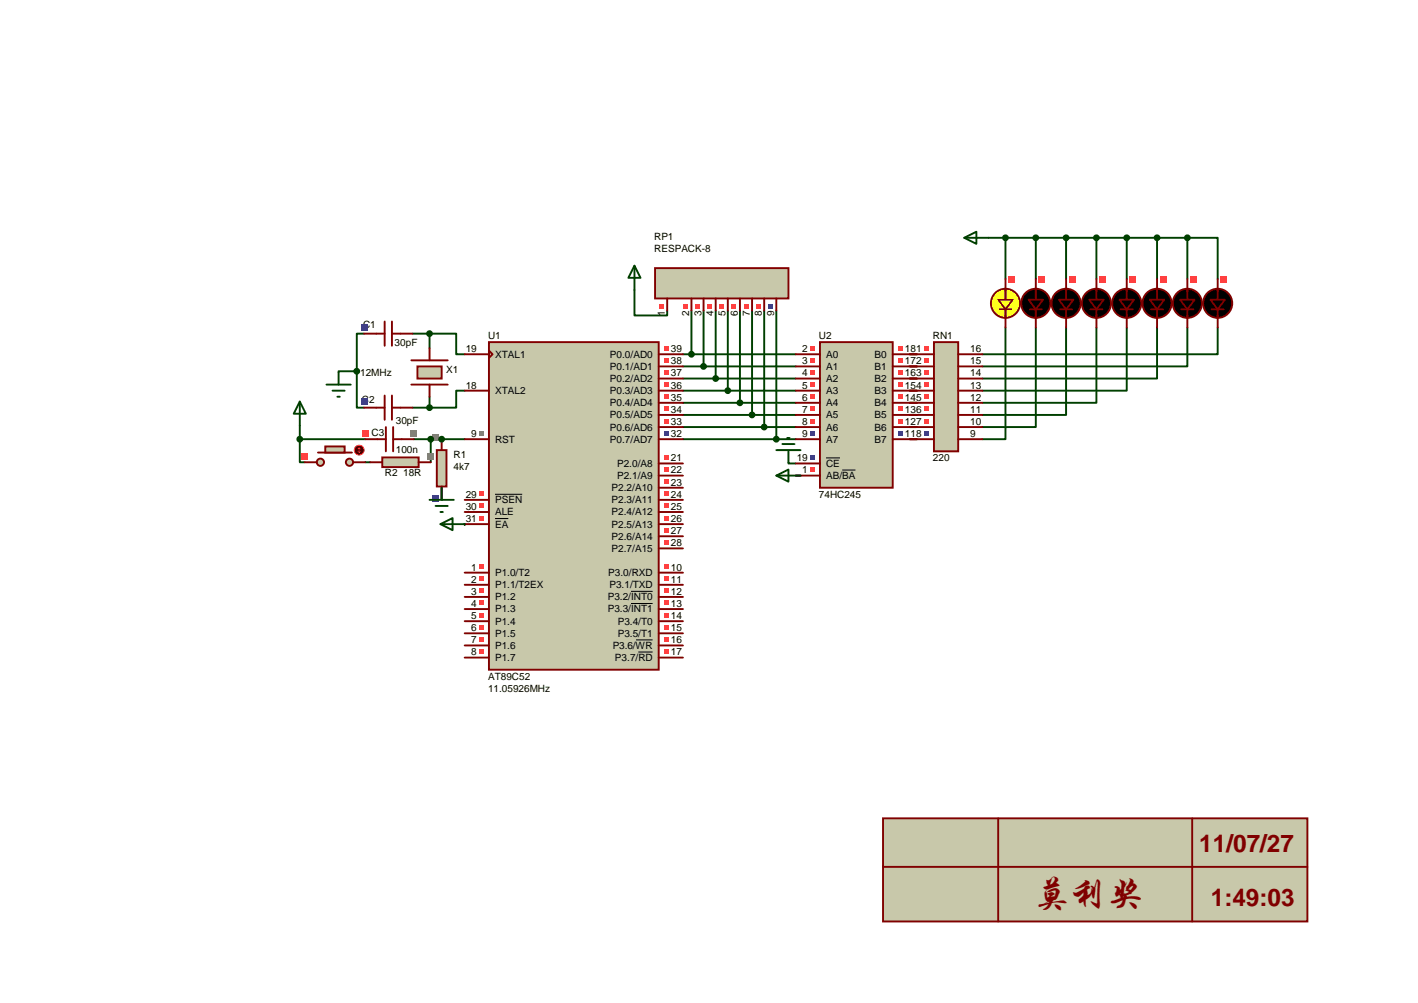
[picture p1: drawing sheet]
<svg xmlns="http://www.w3.org/2000/svg" width="297mm" height="210mm" viewBox="0 0 297 210" stroke-linecap="round" stroke-linejoin="round" font-family="sans-serif">
<g fill="none" stroke="#004000" stroke-width=".4">
<path d="M74.7 77.7v7.6h1.6M74.7 77.7h-3.8v.3M76.3 69.9h-1.6v7.8M86.4 69.8h3.6M90 69.8v3.1M90 69.9h5.6v4.3h1.7M190.6 74.2h1.5M190.6 76.7h1.5M190.6 79.2h1.5M76.5 96.8h1M86.4 85.3h3.6M90 83.1v2.2"/>
<path d="M97.3 81.8h-1.7v3.5h-5.6M165.2 96.8v.2h1.5M166.7 99.6h1M190.6 81.8h1.5M190.6 84.3h1.5M190.6 86.9h1.5M190.6 89.4h1.5M190.6 91.9h1.5M92.5 102.1v2.3"/>
</g>
<circle cx="97.3" cy="109.7" r=".2" fill="#004000"/>
<g fill="none" stroke="#004000" stroke-width=".4">
<path d="M207.1 49.8h3.5M210.6 49.8h6.4v8.6M210.6 49.8v8.6M217 49.8h6.3v8.6M223.3 49.8h6.4v8.6M229.7 49.8h6.3v8.6M236 49.8h6.4v8.6M242.4 49.8h6.3v8.6M248.7 49.8h6.4v8.6M132.9 60.7v5.3h6.9v-1M143.1 76.7h23.6M143.1 79.2h23.6"/>
<path d="M143.1 74.2h23.6M144.8 65v9.2M147.4 65v11.7M149.9 65v14.2M152.5 65v16.8M155 65v19.3M157.5 65v21.9M160.1 65v24.4M162.6 65v26.9M210.6 68.6v23.3h-4.8M217 68.6v20.8h-11.2M223.3 68.6v18.3h-17.5"/>
<path d="M229.7 68.6v15.7h-23.9M236 68.6v13.2h-30.2M242.4 68.6v10.6h-36.6M248.7 68.6v8.1h-42.9M255.1 68.6v5.6h-49.3M62.8 89.2v2.7M62.8 91.9h13.7M62.8 91.9v4.9h1M86.7 91.9h10.6M90.2 91.9v4.9M92.5 91.7v.2M143.1 91.9h23.6"/>
<path d="M143.1 89.4h23.6M143.1 84.3h23.6M143.1 86.9h23.6M143.1 81.8h23.6"/>
</g>
<path d="M102.4 71.6h35.6v68.6h-35.6z" fill="#c8c8aa" stroke="#800000" stroke-width=".4"/>
<g fill="none" stroke="#800000" stroke-width=".4">
<path d="M97.3 74.2h5.1M102.4 73.4l.8 .8-.8 .7zM138 74.2h5.1M138 76.7h5.1M138 79.2h5.1M97.3 81.8h5.1M97.3 91.9h5.1M138 81.8h5.1M138 91.9h5.1M138 84.3h5.1M138 86.9h5.1M138 89.4h5.1"/>
<path d="M138 97h5.1M138 99.6h5.1M97.3 107.2h5.1M97.3 109.7h5.1M97.3 104.6h5.1M97.3 119.9h5.1M138 107.2h5.1M138 109.7h5.1M138 104.6h5.1M138 119.9h5.1M138 114.8h5.1M138 102.1h5.1"/>
<path d="M138 112.3h5.1M97.3 122.4h5.1M97.3 125h5.1M97.3 127.5h5.1M97.3 130h5.1M97.3 132.6h5.1M97.3 135.1h5.1M97.3 137.7h5.1M138 122.4h5.1M138 125h5.1M138 127.5h5.1M138 130h5.1"/>
<path d="M138 132.6h5.1M138 135.1h5.1M138 137.7h5.1"/>
</g>
<path d="M103.7 108.6h2.8M103.7 103.5h5.7M132.2 123.8h4.5M132.2 126.3h4.5M133.2 134h3.5M133.7 136.5h3" fill="none" stroke="#000" stroke-width=".21"/>
<g fill="#ff4040">
<path d="M100.3 105.4h1v1h-1z"/>
<path d="M100.3 107.9h1v1.1h-1z"/>
<path d="M100.3 102.9h1v1h-1z"/>
</g>
<path d="M100.3 90.2h1v1h-1z" fill="#808080"/>
<g fill="#ff4040">
<path d="M139.1 72.4h1v1h-1z"/>
<path d="M139.1 74.9h1v1h-1z"/>
<path d="M139.1 77.5h1v1h-1z"/>
<path d="M139.1 80h1v1h-1z"/>
<path d="M139.1 82.5h1v1.1h-1z"/>
<path d="M139.1 85.1h1v1h-1z"/>
<path d="M139.1 87.6h1v1h-1z"/>
</g>
<path d="M139.1 90.2h1v1h-1z" fill="#4040ff"/>
<g fill="#ff4040">
<path d="M100.3 118.1h1v1h-1z"/>
<path d="M100.3 120.6h1v1.1h-1z"/>
<path d="M100.3 123.2h1v1h-1z"/>
<path d="M100.3 125.7h1v1h-1z"/>
<path d="M100.3 128.3h1v1h-1z"/>
<path d="M100.3 130.8h1v1h-1z"/>
<path d="M100.3 133.3h1v1.1h-1z"/>
<path d="M100.3 135.9h1v1h-1z"/>
<path d="M139.1 118.1h1v1h-1z"/>
<path d="M139.1 120.6h1v1.1h-1z"/>
<path d="M139.1 123.2h1v1h-1z"/>
<path d="M139.1 125.7h1v1h-1z"/>
<path d="M139.1 128.3h1v1h-1z"/>
<path d="M139.1 135.9h1v1h-1z"/>
<path d="M139.1 133.3h1v1.1h-1z"/>
<path d="M139.1 130.8h1v1h-1z"/>
<path d="M139.1 113h1v1h-1z"/>
<path d="M139.1 95.2h1v1.1h-1z"/>
<path d="M139.1 97.8h1v1h-1z"/>
<path d="M139.1 100.3h1v1h-1z"/>
<path d="M139.1 102.9h1v1h-1z"/>
<path d="M139.1 105.4h1v1h-1z"/>
<path d="M139.1 107.9h1v1.1h-1z"/>
<path d="M139.1 110.5h1v1h-1z"/>
</g>
<path d="M86.2 75.4h7.6M86.2 80.5h7.6" fill="none" stroke="#800000" stroke-width=".4"/>
<path d="M87.4 76.7h5.1v2.5h-5.1z" fill="#c8c8aa" stroke="#800000" stroke-width=".4"/>
<path d="M76.3 69.8h4.3M80.6 67.3v5.1M82.1 67.3v5.1M82.1 69.8h4.3M90 72.9v2.5M90 80.5v2.6" fill="none" stroke="#800000" stroke-width=".4"/>
<path d="M75.6 67.9h1.3v1.3h-1.3z" fill="#4040ff"/>
<path d="M76.3 85.3h4.3M80.6 82.8v5.1M82.1 82.8v5.1M82.1 85.3h4.3" fill="none" stroke="#800000" stroke-width=".4"/>
<path d="M75.6 83.4h1.3v1.3h-1.3z" fill="#4040ff"/>
<g fill="#004000" stroke="#004000" stroke-width=".4">
<circle cx="90" cy="85.3" r=".51"/>
<circle cx="90" cy="69.8" r=".51"/>
</g>
<path d="M76.5 91.9h4.3M80.8 89.4v5.1M82.4 89.4v5.1M82.4 91.9h4.3" fill="none" stroke="#800000" stroke-width=".4"/>
<path d="M75.9 90h1.2v1.3h-1.2z" fill="#ff4040"/>
<path d="M86 90h1.3v1.3h-1.3z" fill="#808080"/>
<g fill="#c8c8aa" stroke="#800000" stroke-width=".4">
<circle cx="73.2" cy="96.8" r=".76"/>
<circle cx="67.1" cy="96.8" r=".76"/>
</g>
<path d="M66.6 94.7h7.1" fill="none" stroke="#800000" stroke-width=".4"/>
<path d="M68.1 93.5h4.1v1.2h-4.1z" fill="#c8c8aa" stroke="#800000" stroke-width=".4"/>
<path d="M63.8 96.8h2.6M74 96.8h2.5" fill="none" stroke="#800000" stroke-width=".4"/>
<circle cx="75.2" cy="94.2" r="1.02" fill="#400000" stroke="#f00" stroke-width=".21"/>
<path d="M75 94l.2-.3 .3 .3M75 94.5l.2 .2M75.2 93.7v1M75.5 94.5l-.3 .2" fill="none" stroke="#f00" stroke-width=".21"/>
<path d="M63.2 94.9h1.2v1.2h-1.2z" fill="#ff4040"/>
<path d="M91.5 94.2h2v7.7h-2z" fill="#c8c8aa" stroke="#800000" stroke-width=".4"/>
<path d="M92.5 91.7v2.5M92.5 101.9v2.5" fill="none" stroke="#800000" stroke-width=".4"/>
<path d="M90.6 91.1h1.3v1.2h-1.3z" fill="#808080"/>
<path d="M90.6 103.8h1.3v1.2h-1.3z" fill="#4040ff"/>
<path d="M80.1 95.8h7.6v2h-7.6z" fill="#c8c8aa" stroke="#800000" stroke-width=".4"/>
<path d="M77.5 96.8h2.6M87.7 96.8h2.5" fill="none" stroke="#800000" stroke-width=".4"/>
<path d="M89.6 94.9h1.3v1.2h-1.3z" fill="#808080"/>
<path d="M70.9 78v2.5M62.8 84.1l1.3 2.5h-2.6zM62.8 84.1v5.1M68.4 80.5h5.1M69.7 81.8h2.5M70.7 83.1h.5M90 104.6h5.1M91.2 105.9h2.6M92.3 107.2h.5M92.5 102.1v2.5" fill="none" stroke="#004000" stroke-width=".4"/>
<circle cx="74.7" cy="77.7" r=".51" fill="#004000" stroke="#004000" stroke-width=".4"/>
<path d="M171.8 71.6h15.2v30.5h-15.2z" fill="#c8c8aa" stroke="#800000" stroke-width=".4"/>
<g fill="none" stroke="#800000" stroke-width=".4">
<path d="M166.7 74.2h5.1M166.7 76.7h5.1M166.7 79.2h5.1M187 74.2h5.1M187 76.7h5.1M187 79.2h5.1M166.7 81.8h5.1M166.7 84.3h5.1M166.7 86.9h5.1M166.7 89.4h5.1M166.7 91.9h5.1M166.7 97h5.1"/>
<path d="M166.7 99.6h5.1M187 81.8h5.1M187 84.3h5.1M187 86.9h5.1M187 89.4h5.1M187 91.9h5.1"/>
</g>
<path d="M173 95.9h3M176.4 98.4h2.8" fill="none" stroke="#000" stroke-width=".21"/>
<g fill="#ff4040">
<path d="M169.6 72.4h1v1h-1z"/>
<path d="M188.1 72.4h1.1v1h-1.1z"/>
<path d="M169.6 74.9h1v1h-1z"/>
<path d="M188.1 74.9h1.1v1h-1.1z"/>
<path d="M169.6 77.5h1v1h-1z"/>
<path d="M188.1 77.5h1.1v1h-1.1z"/>
<path d="M169.6 80h1v1h-1z"/>
<path d="M188.1 80h1.1v1h-1.1z"/>
<path d="M169.6 82.5h1v1.1h-1z"/>
<path d="M188.1 82.5h1.1v1.1h-1.1z"/>
<path d="M169.6 85.1h1v1h-1z"/>
<path d="M188.1 85.1h1.1v1h-1.1z"/>
<path d="M169.6 87.6h1v1h-1z"/>
<path d="M188.1 87.6h1.1v1h-1.1z"/>
</g>
<g fill="#4040ff">
<path d="M169.6 90.2h1v1h-1z"/>
<path d="M188.1 90.2h1.1v1h-1.1z"/>
<path d="M169.6 95.2h1v1.1h-1z"/>
</g>
<path d="M169.6 97.8h1v1h-1z" fill="#ff4040"/>
<path d="M162.6 99.6l2.6-1.3v2.5zM162.6 94.2h5.1M162.6 99.6h5.1M163.9 93h2.5M164.9 91.7h.5M165.2 94.2v2.6" fill="none" stroke="#004000" stroke-width=".4"/>
<path d="M195.6 71.6h5.1v22.9h-5.1z" fill="#c8c8aa" stroke="#800000" stroke-width=".4"/>
<g fill="none" stroke="#800000" stroke-width=".4">
<path d="M190.6 74.2h5M190.6 76.7h5M190.6 79.2h5M200.7 74.2h5.1M200.7 76.7h5.1M200.7 79.2h5.1M190.6 81.8h5M190.6 84.3h5M190.6 86.9h5M190.6 89.4h5M190.6 91.9h5M200.7 81.8h5.1"/>
<path d="M200.7 84.3h5.1M200.7 86.9h5.1M200.7 89.4h5.1M200.7 91.9h5.1"/>
</g>
<g fill="#ff4040">
<path d="M193.5 72.4h1v1h-1z"/>
<path d="M193.5 74.9h1v1h-1z"/>
<path d="M193.5 77.5h1v1h-1z"/>
<path d="M193.5 80h1v1h-1z"/>
<path d="M193.5 82.5h1v1.1h-1z"/>
<path d="M193.5 85.1h1v1h-1z"/>
<path d="M193.5 87.6h1v1h-1z"/>
</g>
<path d="M193.5 90.2h1v1h-1z" fill="#4040ff"/>
<path d="M132.9 55.6l1.3 2.6h-2.6zM132.9 55.6v5.1M92.3 109.7l2.5-1.2v2.5zM92.3 109.7h5" fill="none" stroke="#004000" stroke-width=".4"/>
<g fill="#004000" stroke="#004000" stroke-width=".4">
<circle cx="92.5" cy="91.9" r=".51"/>
<circle cx="62.8" cy="91.9" r=".51"/>
<circle cx="90.2" cy="91.9" r=".51"/>
</g>
<circle cx="210.6" cy="63.5" r="3" fill="#ffff1c" stroke="#800000" stroke-width=".4"/>
<path d="M209.4 64.8h2.5" fill="none" stroke="#800000" stroke-width=".38"/>
<path d="M210.6 60.5v2.2M210.6 64.8v1.7" fill="none" stroke="#800000" stroke-width=".4"/>
<path d="M209.1 62.7h3.1l-1.6 2.1z" fill="#ffff2f" stroke="#800000" stroke-width=".38"/>
<path d="M210.6 58.4v2.6M210.6 66v2.6" fill="none" stroke="#800000" stroke-width=".4"/>
<path d="M211.3 57.8h1.2v1.3h-1.2z" fill="#ff4040"/>
<circle cx="217" cy="63.5" r="3" fill="#000" stroke="#800000" stroke-width=".4"/>
<path d="M215.7 64.8h2.5" fill="none" stroke="#800000" stroke-width=".38"/>
<path d="M216 63.5h2M216.5 63h1v1h-1zM217 62.5v2" fill="none" stroke="#000040" stroke-width=".21"/>
<path d="M217 58.4v4.3M217 64.8v3.8" fill="none" stroke="#800000" stroke-width=".4"/>
<path d="M215.5 62.7h3l-1.5 2.1z" fill="#000" stroke="#800000" stroke-width=".38"/>
<path d="M217.6 57.8h1.3v1.3h-1.3z" fill="#ff4040"/>
<circle cx="223.3" cy="63.5" r="3" fill="#000" stroke="#800000" stroke-width=".4"/>
<path d="M222.1 64.8h2.5" fill="none" stroke="#800000" stroke-width=".38"/>
<path d="M222.3 63.5h2M222.8 63h1v1h-1zM223.3 62.5v2" fill="none" stroke="#000040" stroke-width=".21"/>
<path d="M223.3 58.4v4.3M223.3 64.8v3.8" fill="none" stroke="#800000" stroke-width=".4"/>
<path d="M221.8 62.7h3.1l-1.6 2.1z" fill="#000" stroke="#800000" stroke-width=".38"/>
<path d="M224 57.8h1.2v1.3h-1.2z" fill="#ff4040"/>
<circle cx="229.7" cy="63.5" r="3" fill="#000" stroke="#800000" stroke-width=".4"/>
<path d="M228.4 64.8h2.5" fill="none" stroke="#800000" stroke-width=".38"/>
<path d="M228.7 63.5h2M229.2 63h1v1h-1zM229.7 62.5v2" fill="none" stroke="#000040" stroke-width=".21"/>
<path d="M229.7 58.4v4.3M229.7 64.8v3.8" fill="none" stroke="#800000" stroke-width=".4"/>
<path d="M228.2 62.7h3l-1.5 2.1z" fill="#000" stroke="#800000" stroke-width=".38"/>
<path d="M230.3 57.8h1.3v1.3h-1.3z" fill="#ff4040"/>
<circle cx="236" cy="63.5" r="3" fill="#000" stroke="#800000" stroke-width=".4"/>
<path d="M234.8 64.8h2.5" fill="none" stroke="#800000" stroke-width=".38"/>
<path d="M235 63.5h2M235.5 63h1v1h-1zM236 62.5v2" fill="none" stroke="#000040" stroke-width=".21"/>
<path d="M236 58.4v4.3M236 64.8v3.8" fill="none" stroke="#800000" stroke-width=".4"/>
<path d="M234.5 62.7h3.1l-1.6 2.1z" fill="#000" stroke="#800000" stroke-width=".38"/>
<path d="M236.7 57.8h1.2v1.3h-1.2z" fill="#ff4040"/>
<circle cx="242.4" cy="63.5" r="3" fill="#000" stroke="#800000" stroke-width=".4"/>
<path d="M241.1 64.8h2.5" fill="none" stroke="#800000" stroke-width=".38"/>
<path d="M241.4 63.5h2M241.9 63h1v1h-1zM242.4 62.5v2" fill="none" stroke="#000040" stroke-width=".21"/>
<path d="M242.4 58.4v4.3M242.4 64.8v3.8" fill="none" stroke="#800000" stroke-width=".4"/>
<path d="M240.9 62.7h3l-1.5 2.1z" fill="#000" stroke="#800000" stroke-width=".38"/>
<path d="M243 57.8h1.3v1.3h-1.3z" fill="#ff4040"/>
<circle cx="248.7" cy="63.5" r="3" fill="#000" stroke="#800000" stroke-width=".4"/>
<path d="M247.5 64.8h2.5" fill="none" stroke="#800000" stroke-width=".38"/>
<path d="M247.7 63.5h2M248.2 63h1v1h-1zM248.7 62.5v2" fill="none" stroke="#000040" stroke-width=".21"/>
<path d="M248.7 58.4v4.3M248.7 64.8v3.8" fill="none" stroke="#800000" stroke-width=".4"/>
<path d="M247.2 62.7h3.1l-1.6 2.1z" fill="#000" stroke="#800000" stroke-width=".38"/>
<path d="M249.4 57.8h1.2v1.3h-1.2z" fill="#ff4040"/>
<circle cx="255.1" cy="63.5" r="3" fill="#000" stroke="#800000" stroke-width=".4"/>
<path d="M253.8 64.8h2.5" fill="none" stroke="#800000" stroke-width=".38"/>
<path d="M254.1 63.5h2M254.6 63h1v1h-1zM255.1 62.5v2" fill="none" stroke="#000040" stroke-width=".21"/>
<path d="M255.1 58.4v4.3M255.1 64.8v3.8" fill="none" stroke="#800000" stroke-width=".4"/>
<path d="M253.6 62.7h3l-1.5 2.1z" fill="#000" stroke="#800000" stroke-width=".38"/>
<path d="M255.7 57.8h1.3v1.3h-1.3z" fill="#ff4040"/>
<path d="M202 49.8l2.5-1.3v2.6zM202 49.8h5.1" fill="none" stroke="#004000" stroke-width=".4"/>
<g fill="#004000" stroke="#004000" stroke-width=".4">
<circle cx="248.7" cy="49.8" r=".51"/>
<circle cx="242.4" cy="49.8" r=".51"/>
<circle cx="236" cy="49.8" r=".51"/>
<circle cx="229.7" cy="49.8" r=".51"/>
<circle cx="223.3" cy="49.8" r=".51"/>
<circle cx="217" cy="49.8" r=".51"/>
<circle cx="210.6" cy="49.8" r=".51"/>
</g>
<path d="M185 171.3h88.9v21.6h-88.9z" fill="#c8c8aa" stroke="#800000" stroke-width=".4"/>
<path d="M209.1 171.3v21.6M249.7 171.3v21.6M185 181.5h88.9" fill="none" stroke="#800000" stroke-width=".4"/>
<path d="M137.2 56.1h28v6.4h-28z" fill="#c8c8aa" stroke="#800000" stroke-width=".4"/>
<path d="M139.8 62.5v2.5M144.8 62.5v2.5M147.4 62.5v2.5M149.9 62.5v2.5M152.5 62.5v2.5M155 62.5v2.5M157.5 62.5v2.5M160.1 62.5v2.5M162.6 62.5v2.5" fill="none" stroke="#800000" stroke-width=".4"/>
<g fill="#ff4040">
<path d="M143.1 63.6h1v1h-1z"/>
<path d="M145.6 63.6h1v1h-1z"/>
<path d="M148.1 63.6h1.1v1h-1.1z"/>
<path d="M150.7 63.6h1v1h-1z"/>
<path d="M153.2 63.6h1v1h-1z"/>
<path d="M155.8 63.6h1v1h-1z"/>
<path d="M158.3 63.6h1v1h-1z"/>
</g>
<path d="M160.8 63.6h1.1v1h-1.1z" fill="#4040ff"/>
<path d="M138 63.6h1v1h-1z" fill="#ff4040"/>
<g fill="#004000" stroke="#004000" stroke-width=".4">
<circle cx="144.8" cy="74.2" r=".51"/>
<circle cx="147.4" cy="76.7" r=".51"/>
<circle cx="149.9" cy="79.2" r=".51"/>
<circle cx="152.5" cy="81.8" r=".51"/>
<circle cx="155" cy="84.3" r=".51"/>
<circle cx="157.5" cy="86.9" r=".51"/>
<circle cx="160.1" cy="89.4" r=".51"/>
<circle cx="162.6" cy="91.9" r=".51"/>
</g>
<text font-size="7.8" fill="#800000" x="216.4" y="189.5">莫利奖</text>
<g font-size="5.1" fill="#800000">
<text x="251.2" y="178.3">11/07/27</text>
<text x="253.6" y="189.7">1:49:03</text>
</g>
<g font-size="2.1">
<text x="137" y="50.2">RP1</text>
<text x="137" y="52.7">RESPACK-8</text>
<text x="76.1" y="68.7">C1</text>
<text x="102.2" y="71">U1</text>
<text x="139.3" y="66.2" transform="rotate(-90 139.3 66.2)">1</text>
<text x="144.4" y="66.2" transform="rotate(-90 144.4 66.2)">2</text>
<text x="146.9" y="66.2" transform="rotate(-90 146.9 66.2)">3</text>
<text x="149.5" y="66.2" transform="rotate(-90 149.5 66.2)">4</text>
<text x="152" y="66.2" transform="rotate(-90 152 66.2)">5</text>
<text x="154.5" y="66.2" transform="rotate(-90 154.5 66.2)">6</text>
<text x="157.1" y="66.2" transform="rotate(-90 157.1 66.2)">7</text>
<text x="159.6" y="66.2" transform="rotate(-90 159.6 66.2)">8</text>
<text x="162.2" y="66.2" transform="rotate(-90 162.2 66.2)">9</text>
<text x="171.6" y="71">U2</text>
<text x="195.4" y="71">RN1</text>
<text x="82.7" y="72.5">30pF</text>
<text x="97.6" y="73.7">19</text>
<text x="103.7" y="74.9">XTAL1</text>
<text x="127.8" y="74.9">P0.0/AD0</text>
<text x="127.8" y="77.4">P0.1/AD1</text>
<text x="140.5" y="73.7">39</text>
<text x="140.5" y="76.3">38</text>
<text x="168.1" y="73.7">2</text>
<text x="168.1" y="76.3">3</text>
<text x="173" y="74.9">A0</text>
<text x="173" y="77.4">A1</text>
<text x="183.2" y="74.9">B0</text>
<text x="183.2" y="77.4">B1</text>
<text x="189.5" y="73.7">181</text>
<text x="189.5" y="76.3">172</text>
<text x="203.3" y="73.7">16</text>
<text x="203.3" y="76.3">15</text>
<text x="75.5" y="78.7">12MHz</text>
<text x="93.5" y="78.1">X1</text>
<text x="97.6" y="81.3">18</text>
<text x="103.7" y="82.5">XTAL2</text>
<text x="127.8" y="80">P0.2/AD2</text>
<text x="127.8" y="82.5">P0.3/AD3</text>
<text x="140.5" y="78.8">37</text>
<text x="140.5" y="81.3">36</text>
<text x="140.5" y="83.9">35</text>
<text x="168.1" y="78.8">4</text>
<text x="168.1" y="81.3">5</text>
<text x="168.1" y="83.9">6</text>
<text x="173" y="80">A2</text>
<text x="173" y="82.5">A3</text>
<text x="183.2" y="80">B2</text>
<text x="183.2" y="82.5">B3</text>
<text x="189.5" y="78.8">163</text>
<text x="189.5" y="81.3">154</text>
<text x="189.5" y="83.9">145</text>
<text x="203.3" y="78.8">14</text>
<text x="203.3" y="81.3">13</text>
<text x="203.3" y="83.9">12</text>
<text x="75.8" y="84.5">C2</text>
<text x="82.9" y="88.7">30pF</text>
<text x="127.8" y="85">P0.4/AD4</text>
<text x="127.8" y="87.6">P0.5/AD5</text>
<text x="140.5" y="86.4">34</text>
<text x="140.5" y="89">33</text>
<text x="168.1" y="86.4">7</text>
<text x="168.1" y="89">8</text>
<text x="173" y="85">A4</text>
<text x="173" y="87.6">A5</text>
<text x="183.2" y="85">B4</text>
<text x="183.2" y="87.6">B5</text>
<text x="189.5" y="86.4">136</text>
<text x="189.5" y="89">127</text>
<text x="203.3" y="86.4">11</text>
<text x="203.3" y="89">10</text>
<text x="77.8" y="91.3">C3</text>
<text x="82.9" y="94.8">100n</text>
<text x="95" y="95.9">R1</text>
<text x="98.7" y="91.5">9</text>
<text x="103.7" y="92.7">RST</text>
<text x="127.8" y="90.1">P0.6/AD6</text>
<text x="127.8" y="92.7">P0.7/AD7</text>
<text x="140.5" y="91.5">32</text>
<text x="168.1" y="91.5">9</text>
<text x="173" y="90.1">A6</text>
<text x="173" y="92.7">A7</text>
<text x="183.2" y="90.1">B6</text>
<text x="183.2" y="92.7">B7</text>
<text x="189.5" y="91.5">118</text>
<text x="203.3" y="91.5">9</text>
<text x="80.6" y="99.7">R2</text>
<text x="84.5" y="99.6">18R</text>
<text x="95" y="98.5">4k7</text>
<text x="129.3" y="97.7">P2.0/A8</text>
<text x="129.3" y="100.3">P2.1/A9</text>
<text x="140.5" y="96.6">21</text>
<text x="140.5" y="99.1">22</text>
<text x="140.5" y="101.7">23</text>
<text x="166.9" y="96.6">19</text>
<text x="168.1" y="99.1">1</text>
<text x="173" y="97.7">CE</text>
<text x="173" y="100.3">AB/BA</text>
<text x="195.4" y="96.6">220</text>
<text x="97.6" y="106.7">30</text>
<text x="97.6" y="104.2">29</text>
<text x="103.7" y="107.9">ALE</text>
<text x="103.7" y="105.4">PSEN</text>
<text x="128.1" y="102.8">P2.2/A10</text>
<text x="128.1" y="105.4">P2.3/A11</text>
<text x="128.1" y="107.9">P2.4/A12</text>
<text x="140.5" y="104.2">24</text>
<text x="140.5" y="106.7">25</text>
<text x="171.6" y="104.2">74HC245</text>
<text x="97.6" y="109.3">31</text>
<text x="103.7" y="110.4">EA</text>
<text x="128.1" y="110.4">P2.5/A13</text>
<text x="128.1" y="113">P2.6/A14</text>
<text x="140.5" y="109.3">26</text>
<text x="140.5" y="111.8">27</text>
<text x="98.7" y="119.4">1</text>
<text x="128.1" y="115.5">P2.7/A15</text>
<text x="140.5" y="119.4">10</text>
<text x="140.5" y="114.4">28</text>
<text x="98.7" y="122">2</text>
<text x="98.7" y="124.5">3</text>
<text x="103.7" y="120.6">P1.0/T2</text>
<text x="103.7" y="123.1">P1.1/T2EX</text>
<text x="103.7" y="125.7">P1.2</text>
<text x="127.3" y="125.7">P3.2/INT0</text>
<text x="127.4" y="120.6">P3.0/RXD</text>
<text x="127.7" y="123.1">P3.1/TXD</text>
<text x="140.5" y="122">11</text>
<text x="140.5" y="124.5">12</text>
<text x="98.7" y="127.1">4</text>
<text x="98.7" y="129.6">5</text>
<text x="103.7" y="128.2">P1.3</text>
<text x="103.7" y="130.8">P1.4</text>
<text x="127.3" y="128.2">P3.3/INT1</text>
<text x="129.4" y="130.8">P3.4/T0</text>
<text x="140.5" y="129.6">14</text>
<text x="140.5" y="127.1">13</text>
<text x="98.7" y="132.1">6</text>
<text x="98.7" y="134.7">7</text>
<text x="98.7" y="137.2">8</text>
<text x="103.7" y="133.3">P1.5</text>
<text x="103.7" y="135.8">P1.6</text>
<text x="128.4" y="135.8">P3.6/WR</text>
<text x="129.4" y="133.3">P3.5/T1</text>
<text x="140.5" y="132.1">15</text>
<text x="140.5" y="137.2">17</text>
<text x="140.5" y="134.7">16</text>
<text x="102.2" y="142.3">AT89C52</text>
<text x="103.7" y="138.4">P1.7</text>
<text x="128.8" y="138.4">P3.7/RD</text>
<text x="102.2" y="144.8">11.05926MHz</text>
</g>
</svg>
